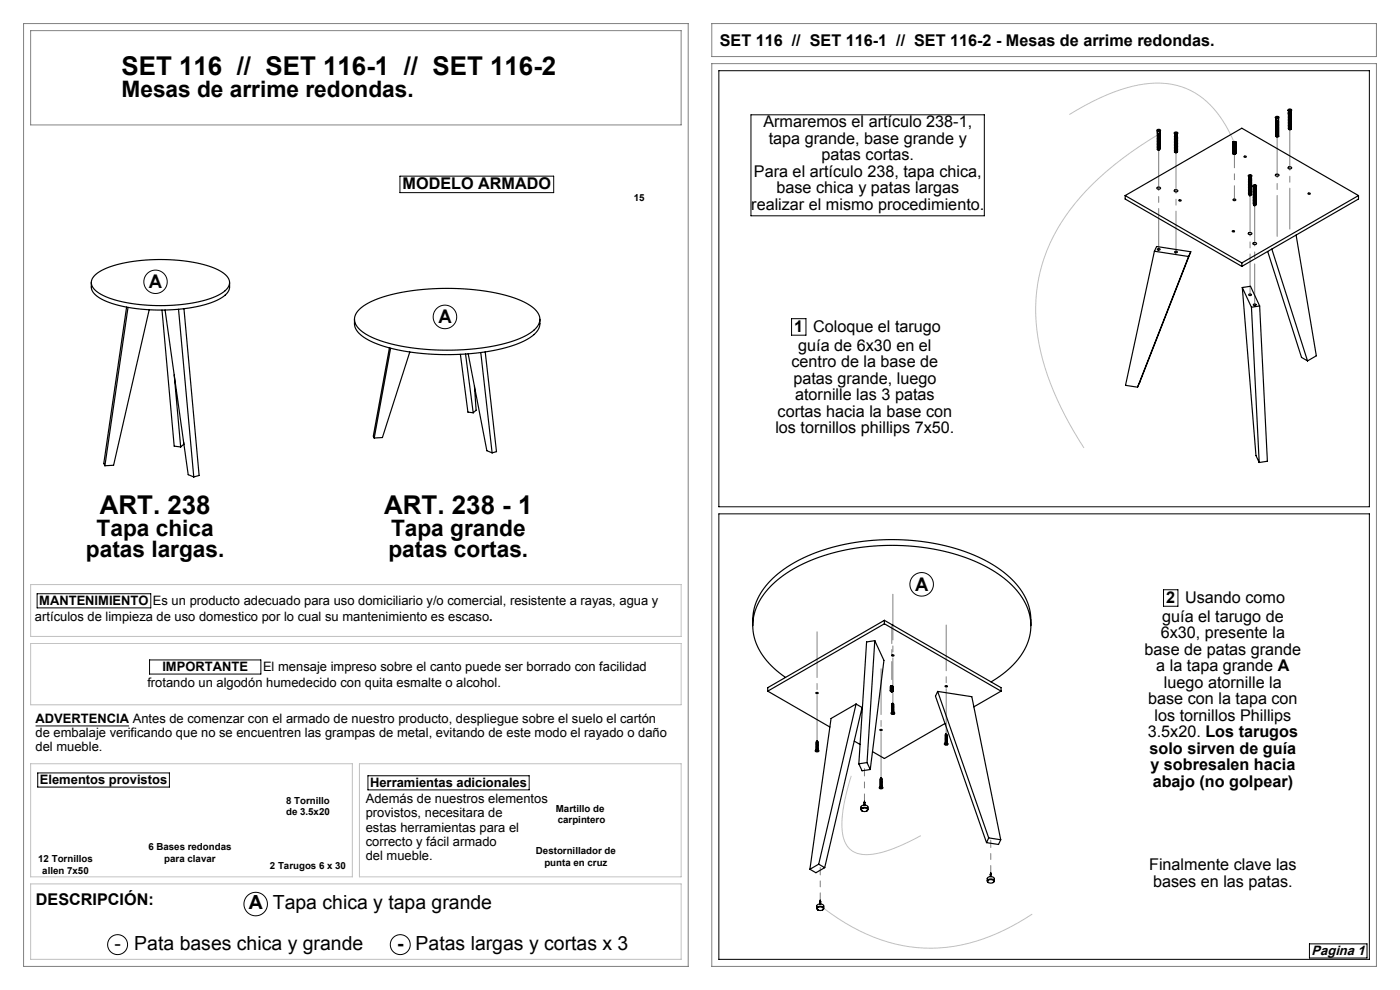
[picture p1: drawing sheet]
<svg xmlns="http://www.w3.org/2000/svg" width="297mm" height="210mm" viewBox="0 0 297 210" stroke-linecap="round" stroke-linejoin="round" font-family="sans-serif">
<g fill="none" stroke="#000" stroke-width=".21">
<path d="M152.5 15h138v92.5h-138zM84.8 37.4h32.7v3.5h-32.7zM159.3 24.4h49.5v21.4h-49.5zM167.9 67.6h3.1v3.5h-3.1zM152.5 109h138v94.5h-138zM7.9 125.9h24.1v3h-24.1zM31.7 140h23.6v3h-23.6zM246.8 125.1h3.1v3.5h-3.1zM7.5 154h19.9M8 164h27.9v3h-27.9zM78.1 164.6h34.2v3h-34.2zM277.8 200.2h12.2v3h-12.2z"/>
<circle cx="33" cy="59.8" r="2.48"/>
<circle cx="94.4" cy="67.2" r="2.5"/>
<circle cx="195.5" cy="124" r="2.5"/>
<circle cx="54.2" cy="191.8" r="2.49"/>
<circle cx="24.9" cy="200.4" r="2.11"/>
<circle cx="84.9" cy="200.4" r="2.11"/>
</g>
<path d="M226.8 24.3a39.9 39.9 0 0 1 17.2-6.6 15.8 15.8 0 0 1 15.5 8l1.2 2.2 1.2 2.5M246 28.4a62.8 62.8 0 0 0-20 17.5 35 35 0 0 0-4.8 30.5 66.9 66.9 0 0 0 8.8 18.6M6.5 124h138v11h-138zM6.5 136.5h138v13h-138zM6.5 162h68.3v24h-68.3zM76.3 162h68.2v24h-68.2zM180.6 164.6a28.4 28.4 0 0 0-1.8 12.5 4.7 4.7 0 0 0 5.6 4.2 28.3 28.3 0 0 0 10.9-4M6.5 187.5h138v16h-138zM174.8 192.7a37.2 37.2 0 0 0 22.8 8.4 39.4 39.4 0 0 0 21.4-7.2" fill="none" stroke="#c0c0c0" stroke-width=".21"/>
<path d="M5 5h141v200h-141zM6.5 6.5h138v20h-138zM151 13.5h141v191.5h-141zM151 5h141v7h-141z" fill="none" stroke="#808080" stroke-width=".21"/>
<path d="M245.8 31.7v21.2M249.5 32.3v21.2M270.9 29v21.1M273.6 27.4v21.2M265.2 41.4v21.1M266.2 43.5v21.1" fill="none" stroke="#808080" stroke-width=".21" stroke-dasharray="15.2 1.3 1.3 1.3" stroke-dashoffset="6.6"/>
<path d="M261.9 32.6v9.8" fill="none" stroke="#808080" stroke-width=".21" stroke-dasharray="15.2 1.3 1.3 1.3" stroke-dashoffset="12.2"/>
<path d="M173.3 157.2v-23.2M189.4 149.2v-23.1M200.7 155.8v-23.2M186.9 165.1v-23.2" fill="none" stroke="#808080" stroke-width=".21" stroke-dasharray="15.2 1.3 1.3 1.3" stroke-dashoffset="5.6"/>
<path d="M183.4 170v-7M174 191v-7M210.2 185.2v-7" fill="none" stroke="#808080" stroke-width=".21" stroke-dasharray="15.2 1.3 1.3 1.3" stroke-dashoffset="13.7"/>
<path d="M189.2 144.1v-11.4" fill="none" stroke="#808080" stroke-width=".21" stroke-dasharray="15.2 1.3 1.3 1.3" stroke-dashoffset="11.4"/>
<g fill="none" stroke="#000" stroke-width=".25">
<path d="M245.5 39.8v-.1a.31 .31 0 0 1 .5-.1 .31 .31 0 0 1 0 .5 .36 .36 0 0 1-.3 0 .36 .36 0 0 1-.2-.3zM245.5 27.5h.1a.31 .31 0 0 1 .4-.1 .31 .31 0 0 1 .1 .4 .34 .34 0 0 1-.4 .1 .34 .34 0 0 1-.2-.4zM245.5 27.8v.4l.3 .1 .3-.1v-.4M245.5 27.8h.6M245.6 28.3h.4M245.6 31.4l.2 .3 .2-.2M245.6 31.1l.1 .2 .3-.2M245.6 30.5l.1 .2 .3-.2M245.6 30.1l.1 .3 .3-.2M245.6 29.8l.1 .2 .3-.2M245.6 29.5l.1 .2 .3-.2M245.6 28.5l.1 .2 .3-.2"/>
<path d="M245.6 28.3l.1 .1 .3-.1M245.6 28.3l-.1 .1 .1 .1 .5-.1M245.7 27.6v.1M245.9 27.6v.1h-.3l.1-.1M245.9 27.6h-.2M245.9 27.6v.1M246 28.3v.1a.34 .34 0 0 1-.1 .4 .34 .34 0 0 1-.4-.1l.1-.1M246 28.3l.1 .1M246 30.7l-.2 .3h-.2v-.2M246 29.1l-.2 .3-.2-.1v-.1M246 28.8l-.2 .2h-.2v-.2M246 31.7l-.1 .2-.3-.1"/>
<path d="M246 28.4v.1M246 29.4v.1M246 29.8h.1M246 30.1v.1M246 30.4v.1M246 31.1h.1M246 31.4v.1M246.1 29.1a.32 .32 0 0 1-.2 .4 .32 .32 0 0 1-.4-.2h.1M246.1 31a.32 .32 0 0 1-.2 .5 .32 .32 0 0 1-.4-.2l.1-.1M246.1 30.7a.32 .32 0 0 1-.2 .4 .32 .32 0 0 1-.4-.2h.1M246.1 30a.34 .34 0 0 1-.2 .5 .34 .34 0 0 1-.4-.2l.1-.1M246.1 29.4a.33 .33 0 0 1-.2 .4 .33 .33 0 0 1-.4-.1l.1-.1"/>
<path d="M246.1 29.7a.34 .34 0 0 1-.2 .4 .34 .34 0 0 1-.4-.1l.1-.1M246.1 28.7a.31 .31 0 0 1-.2 .4 .31 .31 0 0 1-.4-.1l.1-.1M246.1 31.3a.33 .33 0 0 1-.2 .5 .33 .33 0 0 1-.4-.2h.1M246.1 30.4a.35 .35 0 0 1-.2 .4 .35 .35 0 0 1-.4-.1l.1-.1M249.2 28.1v-.1a.31 .31 0 0 1 .5 0 .31 .31 0 0 1 .1 .4 .34 .34 0 0 1-.5 .1 .34 .34 0 0 1-.1-.4zM249.2 28.4v.4l.3 .1 .3-.1v-.4M249.2 28.4h.6M249.3 28.8l.3 .1M249.3 28.8v.2l.3-.1M249.3 28.9l-.2 .1 .3 .1 .3-.1-.1-.1M249.4 28.2v.1M249.5 28.1l.1 .2h-.2v-.1"/>
<path d="M249.5 28.1l-.1 .1M249.5 28.1v.2M249.6 28.9h.1M249.7 32l-.3 .2-.1-.2M249.7 31.6l-.3 .3-.1-.2M249.7 31.3l-.2 .3-.2-.1v-.1M249.7 31l-.2 .2h-.2v-.2M249.7 30.6l-.3 .3h-.1v-.2M249.7 30.3l-.3 .3-.1-.2M249.7 30l-.3 .3-.1-.2M249.7 29.7l-.2 .2h-.2v-.2M249.7 29.3l-.2 .3h-.2v-.2"/>
<path d="M249.7 29l-.2 .3h-.2v-.2M249.7 28.9a.34 .34 0 0 1-.1 .5 .34 .34 0 0 1-.5-.1l.2-.1M249.7 32.3h-.4M249.7 32.3h.1M249.7 31.6a.32 .32 0 0 1-.1 .4 .32 .32 0 0 1-.4-.1l.1-.1M249.7 31.3a.31 .31 0 0 1-.1 .4 .31 .31 0 0 1-.4-.2h.1M249.7 29.6a.32 .32 0 0 1-.1 .5 .32 .32 0 0 1-.4-.2l.1-.1M249.7 30.6a.34 .34 0 0 1-.1 .4 .34 .34 0 0 1-.5-.1l.2-.1M249.7 29.9a.33 .33 0 0 1-.1 .5 .33 .33 0 0 1-.4-.2h.1M249.7 30.3a.34 .34 0 0 1-.1 .4 .34 .34 0 0 1-.5-.1l.2-.1M249.7 29.3a.31 .31 0 0 1-.1 .4 .31 .31 0 0 1-.4-.2h.1M249.7 31.9a.36 .36 0 0 1-.1 .5 .36 .36 0 0 1-.5-.1l.2-.2"/>
<path d="M249.7 30.9a.35 .35 0 0 1-.1 .5 .35 .35 0 0 1-.5-.2l.2-.1M261.6 32.6h.1M261.6 30.1v2.5M261.6 30.1v.1M261.6 30.2h.1M261.6 30.2v2.4M261.6 30.2v.1M261.6 30.1h.1M261.6 30.3h.1M261.6 32.6l.1 .1M261.7 30.1h.4l-.3 .2zM261.7 30.1h.1"/>
<path d="M261.7 30.3h.1M261.7 30.1h-.1M261.7 32.7h.1M261.7 30.3v2.4M261.7 30h.1M261.8 30.3h.1M261.8 30.3v2.4M261.8 32.7h.1M261.8 30h.1M261.9 30h.1M261.9 30.3h.1M261.9 32.7h.1"/>
<path d="M261.9 30.3v2.4M262 30.3h-.1M262 30.3l-.1 2.4M262 30h.1M262 30.3h.1M262 32.7h.1M262 30.3v2.4M262 30v.1M262 30.1h.1M262.1 30.3h-.1M262.1 30.3h.1M262.1 32.7h.1"/>
<path d="M262.1 32.7h-.1M262.1 30.1h.1M262.1 30.3v2.4M262.1 32.6h.1M262.1 30.1v.1M262.1 30.2v.1M262.1 30.2h.1M262.2 30.1h-.1M262.2 30.1l-.1 2.5M262.2 32.6h-.1M262.2 32.6h.1M263.9 33.2a.22 .22 0 0 1 .3-.1 .22 .22 0 0 1 .1 .2l-.2 .1z"/>
<path d="M264.9 37.2l.1-.1a.31 .31 0 0 1 .4-.1 .31 .31 0 0 1 .1 .5 .34 .34 0 0 1-.5 .1 .34 .34 0 0 1-.1-.4zM264.9 37.5h.6v.4h-.6zM265 38.3v.1M265 38.9v.2M265 39.2v.2M265 39.6v.1M265 39.9v.2M265.1 37.2v.2M265.2 37.2l.1 .2h-.2v-.2M265.2 37.2h-.1M265.2 37.2v.2M265.4 37.9l-.1 .2h-.3"/>
<path d="M265.4 39.8l-.1 .3h-.3M265.4 39.5l-.2 .3-.2-.1M265.4 39.2l-.1 .2h-.3M265.4 38.8l-.1 .3h-.3M265.4 38.5l-.2 .3h-.2v-.2M265.4 38.2l-.1 .2h-.3M265.4 37.9h.1M265.4 37.9h-.4v.2M265.5 38.8a.32 .32 0 0 1-.2 .4 .32 .32 0 0 1-.4-.1l.1-.1M265.5 39.8a.34 .34 0 0 1-.2 .4 .34 .34 0 0 1-.5-.1l.2-.1M265.5 39.4a.34 .34 0 0 1-.2 .5 .34 .34 0 0 1-.5-.2h.2M265.5 38.5a.31 .31 0 0 1-.2 .4 .31 .31 0 0 1-.4-.2h.1"/>
<path d="M265.5 38.1a.34 .34 0 0 1-.2 .5 .34 .34 0 0 1-.5-.1l.2-.1M265.5 39.1a.33 .33 0 0 1-.2 .5 .33 .33 0 0 1-.4-.2l.1-.1M265.5 37.8a.35 .35 0 0 1-.2 .4 .35 .35 0 0 1-.5-.1l.2-.1M265.9 39.3v-.1a.31 .31 0 0 1 .5-.1 .31 .31 0 0 1 .1 .5 .34 .34 0 0 1-.5 .1 .34 .34 0 0 1-.1-.4zM265.9 39.6h.6l-.1 .4h-.5zM266.1 39.3l.2 .1-.2 .1zM266.2 39.3v.2M266.5 40a.35 .35 0 0 1-.2 .4 .35 .35 0 0 1-.5-.2h.2M270.6 37.1l.1-.1a.31 .31 0 0 1 .4-.1 .31 .31 0 0 1 .1 .4 .36 .36 0 0 1-.4 .1 .36 .36 0 0 1-.2-.3zM270.6 25.6h.1M270.6 24.8l.1-.1a.31 .31 0 0 1 .4-.1 .31 .31 0 0 1 .1 .5 .34 .34 0 0 1-.4 .1 .34 .34 0 0 1-.2-.4zM270.7 25.1h.5v.4h-.5z"/>
<path d="M270.7 25.5l-.1 .1M270.7 25.5h.5a.34 .34 0 0 1-.2 .5 .34 .34 0 0 1-.4-.2h.1M270.8 24.8v.2M271 24.8h-.2M271 24.8l.1 .2-.3-.1v-.1M271 24.8v.2M271.1 28.5l-.2 .3-.2-.2M271.1 28.2l-.2 .3-.2-.2M271.1 27.9l-.2 .2h-.1l-.1-.2M271.1 27.5l-.2 .3h-.1l-.1-.2M271.1 27.2l-.2 .3h-.1l-.1-.2M271.1 26.9l-.2 .3-.2-.2"/>
<path d="M271.1 26.6l-.2 .2-.2-.2M271.1 26.2l-.2 .3h-.2v-.2M271.1 25.9l-.2 .3h-.1l-.1-.2M271.1 25.5a.26 .26 0 0 1-.1 .3 .26 .26 0 0 1-.3 0v-.3M271.1 28.8l-.1 .3-.3-.2M271.1 28.9h.2M271.2 28.1a.32 .32 0 0 1-.1 .5 .32 .32 0 0 1-.5-.2h.1M271.2 26.5a.32 .32 0 0 1-.1 .5 .32 .32 0 0 1-.5-.2l.1-.1M271.2 27.2a.34 .34 0 0 1-.2 .4 .34 .34 0 0 1-.4-.1l.1-.1M271.2 26.2a.31 .31 0 0 1-.1 .4 .31 .31 0 0 1-.5-.2h.1M271.2 27.8a.31 .31 0 0 1-.1 .5 .31 .31 0 0 1-.5-.2l.1-.1M271.2 28.8l.1 .1"/>
<path d="M271.2 28.5a.33 .33 0 0 1-.1 .4 .33 .33 0 0 1-.5-.1l.1-.1M271.2 27.5a.34 .34 0 0 1-.2 .4 .34 .34 0 0 1-.4-.1l.1-.1M271.2 26.8a.33 .33 0 0 1-.1 .5 .33 .33 0 0 1-.5-.2h.1M271.2 25.9a.35 .35 0 0 1-.2 .4 .35 .35 0 0 1-.4-.1l.1-.1M271.3 28.9l-.2 .1M273.3 35.5v-.1a.31 .31 0 0 1 .5-.1 .31 .31 0 0 1 .1 .5 .36 .36 0 0 1-.4 0 .36 .36 0 0 1-.2-.3zM273.3 24h.1M273.3 23.2h.1a.31 .31 0 0 1 .4-.1 .31 .31 0 0 1 .1 .4 .34 .34 0 0 1-.4 .1 .34 .34 0 0 1-.2-.4zM273.3 23.5v.4l.4 .1 .2-.1v-.4M273.3 23.5h.6M273.3 23.9v.1M273.4 26.1l.1 .2 .3-.2"/>
<path d="M273.4 27.4l.1 .1 .3-.1M273.4 24v.3a.27 .27 0 0 0 .3 0 .27 .27 0 0 0 .1-.3h-.5M273.5 23.3v.1M273.7 23.3h-.2M273.7 23.3l.1 .1-.2 .1-.1-.2M273.7 23.3v.1M273.8 27l-.2 .3-.2-.3M273.8 26.6l-.3 .3-.1-.2M273.8 26.3l-.2 .3h-.1l-.1-.2M273.8 25.7l-.2 .2h-.2v-.2M273.8 25.3l-.2 .3-.2-.2M273.8 25l-.2 .3-.2-.2"/>
<path d="M273.8 24.7l-.2 .3-.2-.1v-.1M273.8 24.4l-.2 .2h-.2v-.2M273.8 26v.1M273.9 24a.34 .34 0 0 1-.2 .4 .34 .34 0 0 1-.4-.1l.1-.1M273.9 26.6a.32 .32 0 0 1-.2 .4 .32 .32 0 0 1-.4-.1l.1-.1M273.9 25.6a.34 .34 0 0 1-.2 .4 .34 .34 0 0 1-.4-.1l.1-.1M273.9 25a.32 .32 0 0 1-.2 .4 .32 .32 0 0 1-.4-.2h.1M273.9 24.6a.31 .31 0 0 1-.2 .5 .31 .31 0 0 1-.4-.2h.1M273.9 27.2l.1 .1M273.9 26.3a.31 .31 0 0 1-.2 .4 .31 .31 0 0 1-.4-.2h.1M273.9 25.9a.34 .34 0 0 1-.2 .5 .34 .34 0 0 1-.4-.1l.1-.1M273.9 26.9a.33 .33 0 0 1-.2 .5 .33 .33 0 0 1-.4-.2l.1-.1"/>
<path d="M273.9 25.3a.33 .33 0 0 1-.2 .4 .33 .33 0 0 1-.4-.1l.1-.1M273.9 24.3a.35 .35 0 0 1-.2 .4 .35 .35 0 0 1-.4-.1l.1-.1M274 27.3h-.2v.1M274 27.3l-.2 .1M19.4 59.9v1a3.7 3.7 0 0 0 2.7 2.8 35.8 35.8 0 0 0 18.3 1.6 14.1 14.1 0 0 0 7.7-3.1l.6-.9v-1.4M20.2 58.3a17 17 0 0 1 8.8-3 35.6 35.6 0 0 1 16.8 1.7 3.9 3.9 0 0 1 2.9 2.9 4 4 0 0 1-2.9 3 36.8 36.8 0 0 1-19.4 1.2 11 11 0 0 1-6.7-3.1 1.95 1.95 0 0 1 .5-2.7zM238.7 41.5l24.7 14.3M238.7 41.5l24.7-14.3 24.8 14.3M238.7 41.5v.7l24.7 14.3M244.9 53.3l-6.1 28.4 2.5 .4M244.9 53.3l7.2 1.1M244.9 53.3l.5-1 7.2 1.1"/>
<path d="M245.5 52.8h.1a.25 .25 0 0 1 .3-.1 .25 .25 0 0 1 .1 .3 .28 .28 0 0 1-.3 .1 .28 .28 0 0 1-.2-.3zM249.1 40.4l.1-.1a.31 .31 0 0 1 .4-.1 .31 .31 0 0 1 .1 .5 .36 .36 0 0 1-.4 0 .36 .36 0 0 1-.2-.3zM249.2 53.4l.1-.1a.25 .25 0 0 1 .3 0 .25 .25 0 0 1 .1 .3 .28 .28 0 0 1-.3 0 .28 .28 0 0 1-.2-.2zM250.1 42.5a.22 .22 0 0 1 .3-.1 .22 .22 0 0 1 .1 .2l-.3 .1zM252.1 54.4l-10.8 27.7M252.6 53.4l-.5 1M252.6 53.4l-11.3 28.7M261.4 49a.22 .22 0 0 1 .3-.1 .22 .22 0 0 1 .1 .3h-.2zM261.6 42.3h.1a.25 .25 0 0 1 .3-.1 .25 .25 0 0 1 .1 .3 .28 .28 0 0 1-.3 .1 .28 .28 0 0 1-.2-.3zM263.4 55.8v.7M264.8 49.4h.1a.31 .31 0 0 1 .5-.1 .31 .31 0 0 1 0 .4 .36 .36 0 0 1-.4 .1 .36 .36 0 0 1-.2-.4zM265 41.2l.1 .3"/>
<path d="M265 40.5v.2M265 40.9v.1M265.4 40.8l-.1 .2h-.3M265.4 40.5l-.1 .2h-.3M265.4 40.1l-.2 .3h-.2v-.2M265.5 40.4a.32 .32 0 0 1-.2 .5 .32 .32 0 0 1-.4-.2l.1-.1M265.5 40.8a.33 .33 0 0 1-.2 .4 .33 .33 0 0 1-.4-.2h.1M265.5 41.1v.2l-.4 .2 .3-.4M265.5 40.1a.31 .31 0 0 1-.2 .4 .31 .31 0 0 1-.4-.1l.1-.1M265.8 51.6l.1-.1a.31 .31 0 0 1 .4-.1 .31 .31 0 0 1 .1 .5 .36 .36 0 0 1-.4 0 .36 .36 0 0 1-.2-.3zM266 43l.1 .2 .3-.2M266 42.3l.1 .3 .3-.3"/>
<path d="M266 42l.1 .2 .3-.2M266 41.7v.2l.4-.2M266 41.4l.1 .2 .3-.2M266 41l.1 .2 .3-.2M266 40.4l.1 .2 .3-.2M266 43.3l.1 .3M266.4 42.6l-.2 .3-.2-.1v-.1M266.4 40.6l-.2 .3h-.2v-.2M266.4 40v.1M266.4 40.3v.1M266.4 41h.1M266.4 41.3v.1"/>
<path d="M266.4 41.6v.1M266.4 41.9v.1M266.4 42.3h.1M266.4 42.9v.1M266.4 43.3h.1M266.4 40h-.4v.2h.2l.2-.1M266.4 42.5a.32 .32 0 0 1-.1 .5 .32 .32 0 0 1-.4-.2h.1M266.4 40.9a.32 .32 0 0 1-.1 .5 .32 .32 0 0 1-.4-.2l.1-.1M266.4 42.9a.33 .33 0 0 1-.1 .4 .33 .33 0 0 1-.5-.1l.2-.1M266.4 41.9a.34 .34 0 0 1-.1 .4 .34 .34 0 0 1-.5-.1l.2-.1M266.4 41.6a.34 .34 0 0 1-.1 .4 .34 .34 0 0 1-.5-.1l.2-.1M266.4 40.6a.31 .31 0 0 1-.1 .4 .31 .31 0 0 1-.4-.2h.1"/>
<path d="M266.4 41.2a.33 .33 0 0 1-.1 .5 .33 .33 0 0 1-.5-.2h.2M266.4 40.3a.34 .34 0 0 1-.1 .4 .34 .34 0 0 1-.5-.1l.2-.1M266.4 43.2l.1 .2-.4 .3 .3-.4M266.4 42.2a.31 .31 0 0 1-.1 .4 .31 .31 0 0 1-.4-.1l.1-.1M268.9 53.3l7.2 22.5 1.3 .8M269.8 52.8l7.6 23.8M275 49.9l4.2 25.6-1.8 1.1M277.5 41a.22 .22 0 0 1 .3-.1 .22 .22 0 0 1 .1 .3h-.3zM288.2 41.5l-24.8 14.3M288.2 41.5v.7l-24.8 14.3M26.9 65.1l-4.9 33.2 .3 .5M27.2 65.2l-4.9 33.6"/>
<path d="M31.7 65.7l-7.6 33-1.8 .1M34.4 65.8l2.6 28.8 1.3 .2M35 65.8l4.9 34.9 1.2 .5M37 79.5l1.3 15.3M37.9 65.6l3.2 35.6M39 65.5l3.2 35.4-1.1 .3M75.2 67.7v1a4.3 4.3 0 0 0 2.8 3.3 36.9 36.9 0 0 0 16.2 3.2 39.9 39.9 0 0 0 17.2-3 4.7 4.7 0 0 0 3.1-3.5v-1M76.2 65.6a19 19 0 0 1 9.5-3.7 50.8 50.8 0 0 1 24.1 1.6 7.7 7.7 0 0 1 4.6 3.4 3.1 3.1 0 0 1-1.7 3.6 28.3 28.3 0 0 1-13.1 3.6 46.3 46.3 0 0 1-20.5-2.5 5.9 5.9 0 0 1-3.9-3.5 2.78 2.78 0 0 1 1-2.5zM82.6 73.8l-3.4 18.7 .2 .4M82.9 73.9l-3.5 19M86.9 74.7l-5.8 18.1-1.7 .1M97.7 75.2l1.6 12.2 1.1 .2"/>
<path d="M98.8 75.1l1.6 12.5M99.3 75.1l4 20.5 1.1 .5M102 74.8l2.4 21.3M102.9 74.6l2.4 21.2-.9 .3M263.5 61l2 4.2M263.5 61l2.9 35.6 .7 1.5M263.5 61l1.8-.3 1.9 4.2M264.9 62.5l.1-.1a.25 .25 0 0 1 .3-.1 .25 .25 0 0 1 .1 .4 .28 .28 0 0 1-.3 0 .28 .28 0 0 1-.2-.2zM265.5 65.2l1.6 32.9M265.9 64.6l.1-.1a.25 .25 0 0 1 .3 0 .25 .25 0 0 1 .1 .3 .28 .28 0 0 1-.3 0 .28 .28 0 0 1-.2-.2zM267.2 64.9l-1.7 .3M267.2 64.9l1.7 32.9-1.8 .3"/>
<path d="M39 93.9v.3l-.7 .6M100.7 82l.3 5-.6 .6M159.7 132.7a12.7 12.7 0 0 1 5.4-11 37.4 37.4 0 0 1 21.3-7.2 43.1 43.1 0 0 1 24.7 5.6 15.1 15.1 0 0 1 7.5 10.1l.1 2.5M185.6 135.9l-1.7 25.9M185.6 135.9l1.9 4.2-2.9 23.1M185.6 135.9l-1.8 .3-1.6 25.8M187.6 132.3l-24.7 14.3M187.6 132.3l24.8 14.3M187.6 131.6v.7M187.6 131.6l24.8 14.3v.7M187.6 131.6l-24.7 14.3v.7M189.2 139a.22 .22 0 0 1 .3-.1 .22 .22 0 0 1 .1 .2h-.4z"/>
<path d="M189.3 132.6l.2 .1M162.9 146.6l13.1 7.6M166.6 143.7a14.3 14.3 0 0 1-6.9-10.3 12.5 12.5 0 0 1 5.4-10.5 37.4 37.4 0 0 1 21.3-7.1 43.1 43.1 0 0 1 24.7 5.5 15.1 15.1 0 0 1 7.5 10.1 12 12 0 0 1-4.7 10.6l-1.8 1.4-1.9 1.2M173 159.1h.1a.31 .31 0 0 1 .4-.1 .31 .31 0 0 1 0 .5 .34 .34 0 0 1-.3 0 .34 .34 0 0 1-.2-.4zM173.1 147a.22 .22 0 0 1 .3-.1 .22 .22 0 0 1 .1 .2h-.3zM173.2 157.3h.3h-.2l-.1 .2M173.2 159.3v.1M173.2 157.5h.3l-.2-.1-.1 .3M173.2 157.7h.3l-.2-.1-.1 .2M173.2 157.9l.3-.1h-.2l-.1 .2M173.2 158h.3l-.2-.1-.1 .2M173.2 158.2l.3-.1h-.2l-.1 .2"/>
<path d="M173.2 158.3h.3l-.2-.1-.1 .3M173.2 158.5h.3l-.2-.1-.1 .2M173.2 158.7l.3-.1h-.2l-.1 .2M173.2 158.8h.3l-.2-.1-.1 .3M173.3 159.2v.1M173.3 159.3l-.1 .1M173.3 159.3l-.2-.1 .4 .2M173.3 159h.1M173.3 159.3l.2 .1M173.4 159.2h.1h-.2M173.4 157.4h-.2M173.4 157.6h-.2"/>
<path d="M173.4 157.7l-.2 .1M173.4 157.9h-.2M173.4 158.1h-.2M173.4 158.2l-.2 .1M173.4 158.4h-.2M173.4 158.6h-.2M173.4 158.7l-.2 .1M173.4 158.9h-.2M173.4 157.3h-.2M173.4 159h.1M173.5 159l-.4 .1M173.5 159l-.2-.1-.2 .2"/>
<path d="M173.5 159.3v.1M173.5 159l.1 .1M181.2 157.2l1.3 .7M181.6 149.3l-5.3 3.1-4.5 32M181.6 149.3l-7.9 34M181.6 149.3l1.3 .8-7.9 33.9M186.7 154.8a.22 .22 0 0 1 .3-.1 .22 .22 0 0 1 .1 .3h-.3zM188.9 146.6h.1M188.9 146.5v.1M188.9 146.5h.1M188.9 145.6v1M188.9 146.6l.1 .1"/>
<path d="M189 146.6h.1M189 146.5h-.1M189 146.5h.1M189 146.4h.1M189 146.7h.1M189 145.6l-.1 .1M189 145.6l.3-.1 .2 .2M189 146.5l.4 .1-.3 .1zM189 146.4v.1M189 145.6v.9M189 145.6v.8M189.1 146.4h-.1"/>
<path d="M189.1 146.4h.1M189.1 145.5v.9M189.1 146.7h.1M189.1 151.1h.1a.31 .31 0 0 1 .4-.1 .31 .31 0 0 1 .1 .4 .34 .34 0 0 1-.4 .2 .34 .34 0 0 1-.2-.5zM189.2 146.4h-.1M189.2 146.4h.1M189.2 145.5v.9M189.2 146.7h.1M189.2 145.5l.1 .9M189.3 146.4h.1M189.3 146.7h.1M189.3 151l.4 .1"/>
<path d="M189.3 149.2v.2M189.3 151l-.2 .1M189.3 149.2v.1M189.3 151.3v.1M189.3 149.2h.1M189.3 145.5v.9M189.3 151l.3 .1M189.3 149.4h.3l-.3-.1v.3M189.3 149.6h.3l-.3-.1v.2M189.3 149.8l.3-.1h-.3v.2M189.3 149.9h.3l-.3-.1v.2M189.3 150.1l.3-.1h-.3v.2"/>
<path d="M189.3 150.2h.3l-.3-.1v.3M189.3 150.4h.3l-.3-.1v.2M189.3 150.6l.3-.1h-.3v.2M189.3 150.7h.3l-.3-.1v.3M189.3 150.9h.3v-.1a.19 .19 0 0 0-.3 0 .19 .19 0 0 0 0 .2M189.3 149.3h.1M189.3 149.2l.2 .1M189.3 151.2v.1M189.4 146.4h.1M189.4 146.7h.1M189.4 145.6v.9M189.4 146.4v.1"/>
<path d="M189.4 151.2h-.2l.1 .1M189.4 151.3l.2 .1M189.4 151.2h.2l-.1 .1M189.4 151.3l-.1 .1M189.4 151.2l.1 .1M189.4 151.2l-.1 .1M189.4 151.2v.1M189.4 146.5h.1M189.4 146.6v.1M189.4 146.6h.1M189.4 145.6v1.1M189.5 146.5h.1"/>
<path d="M189.5 146.6h-.1M189.5 146.6h.1M189.5 145.6v1M189.5 151.2v.1M189.5 151.3l.1 .1M189.5 149.4l-.2 .1M189.5 149.6l-.2 .1M189.5 149.8h-.2M189.5 150h-.2M189.5 150.1l-.2 .1M189.5 150.3h-.2M189.5 150.5h-.2"/>
<path d="M189.5 150.6l-.2 .1M189.5 150.8h-.2M189.5 151h-.2M189.5 149.4v.1M189.6 151.3v.1M198.9 146.7l-.4 1 10.8 31M198.9 146.7l10.8 31M198.9 146.7l7.3 1.1 6.1 30.3M200.4 157.7l.1-.1a.31 .31 0 0 1 .4-.1 .31 .31 0 0 1 .1 .5 .34 .34 0 0 1-.4 .1 .34 .34 0 0 1-.2-.4zM200.5 153.5l-12.9 7.4-2.5-1.5M200.5 145.5a.22 .22 0 0 1 .3-.1 .22 .22 0 0 1 .1 .3h-.3zM200.6 157.6l.4 .1"/>
<path d="M200.6 155.7v.2M200.6 157.6l-.2 .1M200.6 155.7l.1 .1M200.6 157.9h.1M200.6 155.7h.1M200.6 157.6h.3M200.6 156l.3-.1h-.2l-.1 .2M200.6 156.1h.3l-.2-.1-.1 .2M200.6 156.3l.3-.1h-.2l-.1 .2M200.6 156.4h.3h-.2l-.1 .2M200.6 156.6h.3l-.2-.1-.1 .2M200.6 156.8l.3-.1h-.2l-.1 .2"/>
<path d="M200.6 156.9h.3l-.2-.1-.1 .3M200.6 157.1h.3l-.2-.1-.1 .2M200.6 157.3l.3-.1h-.2l-.1 .2M200.6 157.4l.3 .1v-.2a.19 .19 0 0 0-.3 0 .19 .19 0 0 0 0 .3M200.7 155.8l-.1 .1M200.7 155.7l.1 .1M200.7 157.7h-.2l.4 .2M200.7 155.7v.1M200.7 157.9h.2M200.7 157.9h-.1M200.7 157.8v.1M200.8 157.7h.1l-.3 .2"/>
<path d="M200.8 156h-.2M200.8 156.2h-.2M200.8 156.3l-.2 .1M200.8 156.5h-.2M200.8 156.7h-.2M200.8 156.8l-.2 .1M200.8 157h-.2M200.8 157.2h-.2M200.8 157.3h-.2M200.8 157.5h-.2M200.9 157.9h.1M212.4 146.6l-5.8 3.3"/>
<path d="M182.2 162l.7 1.5 1.7-.3M182.6 171.7v-.5a.87 .87 0 0 1 1.5 0v.5M182.9 171.6l.2-.2a.55 .55 0 0 1 .6 0 .55 .55 0 0 1 .3 .6l-.4 .1a.5 .5 0 0 1-.6 0 .5 .5 0 0 1-.1-.5zM182.9 172a.41 .41 0 0 1-.2-.5 .41 .41 0 0 1 .5-.2 .56 .56 0 0 1 .6 0 .56 .56 0 0 1 .2 .6l-.2 .1M183.3 170.3h.2M183.3 170.3v.5M183.4 170l-.1 .3M183.4 170h.1M183.4 170l.1 .3M183.5 170.3v.5M183.9 161.8l.7 1.4M183.9 161.8l-1.7 .2"/>
<path d="M186.6 167v-.1a.31 .31 0 0 1 .5-.1 .31 .31 0 0 1 0 .5 .34 .34 0 0 1-.4 0 .34 .34 0 0 1-.1-.3zM186.8 165.2h.3l-.3-.1v.2M186.8 167.1v.1M186.8 165.4l.3-.1h-.3v.2M186.8 165.5h.3l-.3-.1v.3M186.8 165.7h.3l-.3-.1v.2M186.8 165.9l.3-.1h-.3v.2M186.8 166h.3l-.3-.1v.2M186.8 166.2l.3-.1h-.3v.2M186.8 166.5h.3l-.3-.1v.2M186.8 166.7l.3-.1h-.3v.2M186.8 166.4l.3-.1h-.3v.2"/>
<path d="M186.8 167.1l-.1-.1 .4 .2M186.8 167v.1M186.9 166.8h.1M186.9 167.1l.2 .1M186.9 167.1l-.1 .1M186.9 167.1h-.1M186.9 167.1h.1M187 167h.1l-.2 .1M187 165.3h-.2M187 165.4h-.2M187 165.6h-.2M187 165.7l-.2 .1"/>
<path d="M187 165.9h-.2M187 166.1h-.2M187 166.2l-.2 .1M187 166.6h-.2M187 166.7l-.2 .1M187 165.1h-.2M187 166.8h.1M187.1 166.9h-.5M187.1 166.9l-.2-.2-.2 .2M187.1 166.9h.1M187.1 167.1v.1M209.7 177.7l-.4 1"/>
<path d="M209.7 177.7l2.6 .4M212.3 178.1l-.5 1-2.5-.4M173.3 192.7v-.5a.87 .87 0 0 1 1.5 0v.5M173.5 192.5l.2-.1a.55 .55 0 0 1 .6 0 .55 .55 0 0 1 .3 .5l-.4 .2a.5 .5 0 0 1-.6 0 .5 .5 0 0 1-.1-.6zM173.5 193a.42 .42 0 0 1-.2-.5 .42 .42 0 0 1 .6-.2 .52 .52 0 0 1 .6 0 .52 .52 0 0 1 .1 .6l-.1 .1M173.7 183.3l-1.9 1.1M173.7 183.3l1.3 .7M173.9 191.3h.2M173.9 191.3v.5M174 191l-.1 .3M174 191h.1M174 191l.1 .3"/>
<path d="M174.1 191.3v.5M175 184l-1.9 1.1-1.3-.7M209.4 186.9v-.5a.86 .86 0 0 1 1.5 0v.5M209.6 186.7l.3-.1a.55 .55 0 0 1 .6 0 .55 .55 0 0 1 .3 .5l-.4 .2a.5 .5 0 0 1-.6 0 .5 .5 0 0 1-.2-.6zM209.7 187.2a.39 .39 0 0 1-.3-.5 .39 .39 0 0 1 .5-.2 .6 .6 0 0 1 .7 0 .6 .6 0 0 1 .2 .6l-.2 .1M210.1 185.5h.2M210.1 185.5v.5M210.2 185.2l-.1 .3M210.2 185.2h.1M210.2 185.2l.1 .3M210.3 185.5v.5"/>
</g>
<g font-size="5.5">
<text x="25.8" y="15.9">SET 116 // SET 116-1 // SET 116-2</text>
<text x="21.2" y="109">ART. 238</text>
<text x="81.5" y="109">ART. 238 - 1</text>
</g>
<g font-size="4.8">
<text x="25.8" y="20.5">Mesas de arrime redondas.</text>
<text x="20.5" y="113.7">Tapa chica</text>
<text x="82.9" y="113.7">Tapa grande</text>
<text x="18.2" y="118.2">patas largas.</text>
<text x="82.4" y="118.2">patas cortas.</text>
</g>
<g font-size="4.1">
<text x="52.8" y="192.8">A Tapa chica y tapa grande</text>
<text x="24.3" y="201.5">- Pata bases chica y grande</text>
<text x="84.2" y="201.5">- Patas largas y cortas x 3</text>
</g>
<g font-size="4">
<text x="31.5" y="61.1">A</text>
<text x="92.9" y="68.6">A</text>
<text x="194.1" y="125.3">A</text>
</g>
<g font-size="3.4">
<text x="152.7" y="9.8">SET 116 // SET 116-1 // SET 116-2 - Mesas de arrime redondas.</text>
<text x="162" y="27">Armaremos el artículo 238-1,</text>
<text x="163.1" y="30.5">tapa grande, base grande y</text>
<text x="174.3" y="34">patas cortas.</text>
<text x="85.4" y="40.1">MODELO ARMADO</text>
<text x="159.9" y="37.5">Para el artículo 238, tapa chica,</text>
<text x="164.7" y="41">base chica y patas largas</text>
<text x="159.4" y="44.5">realizar el mismo procedimiento.</text>
<text x="168.5" y="70.3">1</text>
<text x="172.5" y="70.3">Coloque el tarugo</text>
<text x="167.9" y="77.9">centro de la base de</text>
<text x="169.4" y="74.4">guía de 6x30 en el</text>
<text x="168.3" y="81.4">patas grande, luego</text>
<text x="165" y="88.4">cortas hacia la base con</text>
<text x="168.7" y="84.9">atornille las 3 patas</text>
<text x="164.5" y="91.9">los tornillos phillips 7x50.</text>
<text x="246.5" y="131.9">guía el tarugo de</text>
<text x="247.4" y="127.8">2</text>
<text x="251.4" y="127.8">Usando como</text>
<text x="246.3" y="135.4">6x30, presente la</text>
<text x="242.8" y="138.9">base de patas grande</text>
<text x="245.3" y="142.4">a la tapa grande A</text>
<text x="243.6" y="149.4">base con la tapa con</text>
<text x="246.9" y="145.9">luego atornille la</text>
<text x="244.9" y="152.9">los tornillos Phillips</text>
<text x="243.5" y="156.4">3.5x20. Los tarugos</text>
<text x="243.9" y="159.9">solo sirven de guía</text>
<text x="244.1" y="163.4">y sobresalen hacia</text>
<text x="244.6" y="166.9">abajo (no golpear)</text>
<text x="243.8" y="184.6">Finalmente clave las</text>
<text x="244.6" y="188.1">bases en las patas.</text>
<text x="7.6" y="192">DESCRIPCIÓN:</text>
</g>
<text font-size="2.8" x="278.2" y="202.6">Pagina 1</text>
<g font-size="2.7">
<text x="7.4" y="131.8">artículos de limpieza de uso domestico por lo cual su mantenimiento es escaso.</text>
<text x="8.3" y="128.3">MANTENIMIENTO</text>
<text x="32.4" y="128.3">Es un producto adecuado para uso domiciliario y/o comercial, resistente a rayas, agua y</text>
<text x="34.5" y="142.4">IMPORTANTE</text>
<text x="55.8" y="142.4">El mensaje impreso sobre el canto puede ser borrado con facilidad</text>
<text x="31.3" y="145.8">frotando un algodón humedecido con quita esmalte o alcohol.</text>
<text x="7.5" y="153.4">ADVERTENCIA Antes de comenzar con el armado de nuestro producto, despliegue sobre el suelo el cartón</text>
<text x="7.5" y="156.4">de embalaje verificando que no se encuentren las grampas de metal, evitando de este modo el rayado o daño</text>
<text x="7.5" y="159.4">del mueble.</text>
<text x="8.5" y="166.3">Elementos provistos</text>
<text x="78.5" y="166.9">Herramientas adicionales</text>
<text x="77.6" y="170.4">Además de nuestros elementos</text>
<text x="77.6" y="173.4">provistos, necesitara de</text>
<text x="77.6" y="176.4">estas herramientas para el</text>
<text x="77.6" y="179.4">correcto y fácil armado</text>
<text x="77.6" y="182.4">del mueble.</text>
</g>
<g font-size="2.1">
<text x="134.4" y="42.7">15</text>
<text x="60.7" y="172.9">de 3.5x20</text>
<text x="60.7" y="170.4">8 Tornillo</text>
<text x="117.9" y="172.2">Martillo de</text>
<text x="118.3" y="174.7">carpintero</text>
<text x="8.1" y="182.9">12 Tornillos</text>
<text x="9" y="185.4">allen 7x50</text>
<text x="31.5" y="180.4">6 Bases redondas</text>
<text x="34.9" y="182.9">para clavar</text>
<text x="57.3" y="184.4">2 Tarugos 6 x 30</text>
<text x="113.7" y="181.2">Destornillador de</text>
<text x="115.5" y="183.7">punta en cruz</text>
</g>
</svg>
